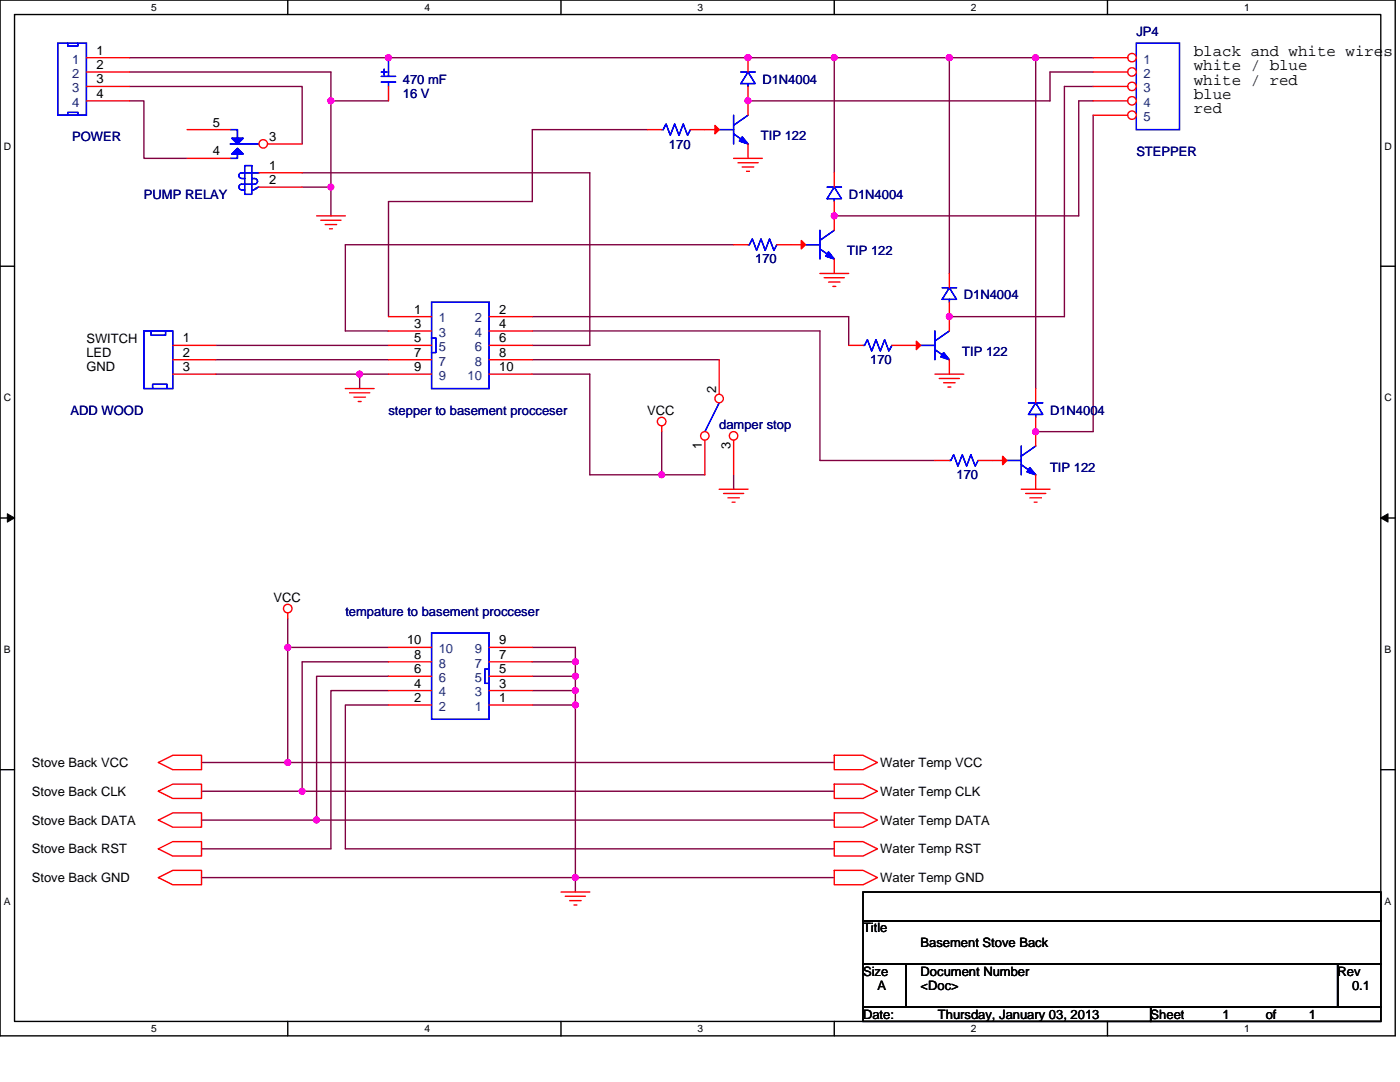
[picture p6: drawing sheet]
<svg xmlns="http://www.w3.org/2000/svg" width="279mm" height="216mm" viewBox="0 0 279 216" stroke-linecap="round" stroke-linejoin="round" font-family="sans-serif">
<path d="M0 0h278.4v206.7h-278.4zM2.9 2.9h272.7v200.9h-272.7z" fill="none" stroke="#000" stroke-width=".28"/>
<g fill="#fff">
<path d="M30.2 .3h1.1v2.3h-1.1z"/>
<path d="M30.2 204.1h1.1v2.3h-1.1z"/>
</g>
<path d="M57.4 0v2.9M57.4 203.8v2.9" fill="none" stroke="#000" stroke-width=".28"/>
<g fill="#fff">
<path d="M84.7 .3h1.1v2.3h-1.1z"/>
<path d="M84.7 204.1h1.1v2.3h-1.1z"/>
</g>
<path d="M112 0v2.9M112 203.8v2.9" fill="none" stroke="#000" stroke-width=".28"/>
<g fill="#fff">
<path d="M139.2 .3h1.2v2.3h-1.2z"/>
<path d="M139.2 204.1h1.2v2.3h-1.2z"/>
</g>
<path d="M166.5 0v2.9M166.5 203.8v2.9" fill="none" stroke="#000" stroke-width=".28"/>
<g fill="#fff">
<path d="M193.8 .3h1.1v2.3h-1.1z"/>
<path d="M193.8 204.1h1.1v2.3h-1.1z"/>
</g>
<path d="M221 0v2.9M221 203.8v2.9" fill="none" stroke="#000" stroke-width=".28"/>
<g fill="#fff">
<path d="M248.3 .3h1.1v2.3h-1.1z"/>
<path d="M248.3 204.1h1.1v2.3h-1.1z"/>
<path d="M.7 28h1.5v2.3h-1.5z"/>
<path d="M276.3 28h1.5v2.3h-1.5z"/>
<path d="M.7 78.2h1.5v2.3h-1.5z"/>
<path d="M276.3 78.2h1.5v2.3h-1.5z"/>
</g>
<path d="M0 53.1h2.9M275.6 53.1h2.8" fill="none" stroke="#000" stroke-width=".28"/>
<g fill="#fff">
<path d="M.7 128.5h1.4v2.2h-1.4z"/>
<path d="M276.3 128.5h1.4v2.2h-1.4z"/>
</g>
<path d="M0 103.4h2.9M275.6 103.4h2.8" fill="none" stroke="#000" stroke-width=".28"/>
<path d="M1.5 102.5l1.4 .9-1.4 .8zM275.6 103.4l1.4-.9v1.7z" fill="#000" stroke="#000" stroke-width=".2"/>
<g fill="#fff">
<path d="M.7 178.7h1.4v2.3h-1.4z"/>
<path d="M276.3 178.7h1.4v2.3h-1.4z"/>
</g>
<path d="M0 153.6h2.9M275.6 153.6h2.8M172.2 178h103.4v5.7h-103.4zM172.2 183.7h103.4v8.6h-103.4zM172.2 192.3h8.6v8.6h-8.6zM180.8 192.3h86.2v8.6h-86.2zM267 192.3h8.6v8.6h-8.6zM172.2 200.9h57.4v2.9h-57.4zM229.6 200.9h46v2.9h-46z" fill="none" stroke="#000" stroke-width=".28"/>
<g fill="none" stroke="#800040" stroke-width=".28">
<path d="M25.9 14.4h40.1v5.7M25.9 17.3h34.4v11.4M166.5 11.5v23M166.5 11.5h-140.6M166.5 11.5h23M189.5 11.5v43.1M189.5 11.5h17.2M206.7 11.5v66M206.7 11.5h11.5M218.2 17.3h-5.8v45.9h-22.9M218.2 14.4h-8.7v5.7h-60.2M25.9 20.1h2.8v11.5h8.6"/>
<path d="M60.3 34.5h57.4v34.4h-11.5M60.3 37.3h5.7M66 20.1h11.5M66 20.1v17.2M66 37.3v5.8M129.2 25.9h-23v14.3h-28.7v23M218.2 20.1h-2.9v23h-48.8M218.2 23v63.1h-11.5M146.4 48.8h-77.5v17.2h8.6M43.1 68.9h34.4M43.1 71.8h34.4M43.1 74.7h28.7"/>
<path d="M71.8 74.7v2.8M71.8 74.7h5.7M106.2 71.8h37.3M106.2 63.2h63.2v5.7M106.2 74.7h11.5v20h14.4M106.2 66h57.4v25.9h23M132.1 94.7h8.6M132.1 86.1v8.6M146.4 94.7v2.9M57.4 123.4v5.8M57.4 129.2v22.9M57.4 129.2h20.1"/>
<path d="M77.5 137.8h-11.5v31.6h-25.8M77.5 134.9h-14.3v28.7h103.3M77.5 132.1h-17.2v25.8M106.2 137.8h8.6M106.2 129.2h8.6v2.9M106.2 134.9h8.6M106.2 132.1h8.6M114.8 137.8v2.9M114.8 132.1v2.8M114.8 134.9v2.9M40.2 157.9h20.1M40.2 152.1h17.2"/>
<path d="M57.4 152.1h109.1M60.3 157.9h106.2M77.5 140.7h-8.6v28.7h97.6M106.2 140.7h8.6M114.8 140.7v34.4M40.2 163.6h23M40.2 175.1h74.6M114.8 175.1v2.9M114.8 175.1h51.7"/>
</g>
<g fill="#f0f" stroke="#f0f" stroke-width=".28">
<circle cx="189.4" cy="11.5" r=".57"/>
<circle cx="166.5" cy="11.5" r=".57"/>
<circle cx="206.7" cy="86.1" r=".57"/>
<circle cx="189.4" cy="63.2" r=".57"/>
<circle cx="132" cy="94.7" r=".57"/>
<circle cx="206.7" cy="11.5" r=".57"/>
<circle cx="149.3" cy="11.5" r=".57"/>
<circle cx="77.5" cy="11.5" r=".57"/>
<circle cx="166.5" cy="43.1" r=".57"/>
<circle cx="149.3" cy="20.1" r=".57"/>
<circle cx="71.8" cy="74.6" r=".57"/>
<circle cx="63.2" cy="163.6" r=".57"/>
<circle cx="114.8" cy="175.1" r=".57"/>
<circle cx="60.3" cy="157.9" r=".57"/>
<circle cx="57.4" cy="152.1" r=".57"/>
<circle cx="114.8" cy="137.8" r=".57"/>
<circle cx="114.8" cy="134.9" r=".57"/>
<circle cx="114.8" cy="132" r=".57"/>
<circle cx="114.8" cy="140.7" r=".57"/>
<circle cx="57.4" cy="129.2" r=".57"/>
<circle cx="66" cy="37.3" r=".57"/>
<circle cx="66" cy="20.1" r=".57"/>
</g>
<g fill="none" stroke="#f00" stroke-width=".28">
<path d="M77.5 11.5h.1M77.5 17.3v2.8M129.2 25.9h2.9M137.8 25.9h5.7M146.4 31.6h5.7M147.3 32.5h4M148.1 33.3h2.3M149 34.2h.6M149.3 20.1v2.9M149.3 28.7v2.9M166.5 34.5v2.8M63.2 43.1h5.7"/>
<path d="M64 43.9h4.1M64.9 44.8h2.3M65.8 45.7h.5M163.6 54.6h5.8M164.5 55.4h4M165.4 56.3h2.2M166.2 57.1h.6M166.5 40.2v2.9M68.9 77.5h5.8M69.8 78.4h4M70.6 79.2h2.3M186.6 74.7h5.7"/>
<path d="M187.5 75.5h4M188.3 76.4h2.3M189.2 77.2h.6M71.5 80.1h.6M132.1 85v1.1M143.5 97.6h5.8M144.4 98.5h4M145.3 99.3h2.3M203.8 97.6h5.8M204.7 98.5h4M205.5 99.3h2.3M146.1 100.2h.6"/>
<path d="M206.4 100.2h.6M57.4 122.3v1.1M31.6 152.1l2.9-1.4h5.7v2.9h-5.7zM31.6 157.9l2.9-1.4h5.7v2.8h-5.7zM166.5 150.7h5.7l2.9 1.4-2.9 1.5h-5.7zM166.5 156.5h5.7l2.9 1.4-2.9 1.4h-5.7zM31.6 163.6l2.9-1.4h5.7v2.9h-5.7zM31.6 169.4l2.9-1.5h5.7v2.9h-5.7zM31.6 175.1l2.9-1.4h5.7v2.9h-5.7zM112 178h5.7M112.8 178.8h4M113.7 179.7h2.3"/>
<path d="M166.5 162.2h5.7l2.9 1.4-2.9 1.5h-5.7zM166.5 173.7h5.7l2.9 1.4-2.9 1.5h-5.7zM166.5 167.9h5.7l2.9 1.5-2.9 1.4h-5.7zM114.6 180.6h.5"/>
<circle cx="132.1" cy="84.1" r=".85"/>
<circle cx="57.4" cy="121.4" r=".85"/>
</g>
<g fill="none" stroke="#00f" stroke-width=".28">
<path d="M76.1 14.4h1.1M76.1 15.2h2.9M76.1 16.4h2.9M76.7 13.8v1.2M77.5 16.4v.9M77.5 11.5v3.7M226.8 8.6h8.6v17.3h-8.6zM132.1 25.9h.3l.5-1.2 .9 2.3 .8-2.3 .9 2.3 .9-2.3 .8 2.3 .6-1.1M143.5 25.9h2.9M146.4 26.7l2.9 2M146.4 23v5.7M149.3 23l-2.9 2"/>
<path d="M165.1 37.3h2.8M166.5 39.6v.6M166.5 37.3l1.4 2.3h-2.8z"/>
</g>
<g fill="#00f" stroke="#00f" stroke-width=".28">
<path d="M148.1 27.3l1.2 1.4-1.7-.5z" fill-rule="evenodd"/>
<path d="M148.1 27.3l1.2 1.4-1.7-.5z" fill-rule="evenodd"/>
</g>
<path d="M142.7 25l.8 .9-.8 .8z" fill="#f00" stroke="#f00" stroke-width=".28"/>
<circle cx="225.9" cy="11.5" r=".84" fill="#fff" stroke="#f00" stroke-width=".28"/>
<path d="M218.2 11.5h6.9" fill="none" stroke="#f00" stroke-width=".28"/>
<circle cx="225.9" cy="14.4" r=".84" fill="#fff" stroke="#f00" stroke-width=".28"/>
<path d="M218.2 14.4h6.9" fill="none" stroke="#f00" stroke-width=".28"/>
<circle cx="225.9" cy="17.2" r=".84" fill="#fff" stroke="#f00" stroke-width=".28"/>
<path d="M218.2 17.3h6.9" fill="none" stroke="#f00" stroke-width=".28"/>
<circle cx="225.9" cy="20.1" r=".84" fill="#fff" stroke="#f00" stroke-width=".28"/>
<path d="M218.2 20.1h6.9" fill="none" stroke="#f00" stroke-width=".28"/>
<circle cx="225.9" cy="23" r=".84" fill="#fff" stroke="#f00" stroke-width=".28"/>
<g fill="none" stroke="#f00" stroke-width=".28">
<path d="M149.3 17.3v2.8M149.3 11.5v2.9M218.2 23h6.9M34.5 74.7h8.6M34.5 71.8h8.6M34.5 68.9h8.6M169.4 68.9h2.8M178 68.9h2.8M198.1 91.9h2.8M206.7 86.1v2.9M206.7 94.7v2.9M77.5 129.2h8.6"/>
<path d="M77.5 132.1h8.6M77.5 134.9h8.6M77.5 137.8h8.6M97.6 129.2h8.6M97.6 132.1h8.6M97.6 134.9h8.6M97.6 137.8h8.6M77.5 140.7h8.6M97.6 140.7h8.6"/>
</g>
<g fill="none" stroke="#00f" stroke-width=".28">
<path d="M147.8 14.4h2.9M149.3 16.7v.6M149.3 14.4l1.4 2.3h-2.9zM28.7 66h5.8v11.5h-5.8zM30.2 66v.9h2.8v-.9M30.5 77.5v-.8h2.8v.8M172.2 68.9h.3l.6-1.1 .9 2.3 .8-2.3 .9 2.3 .9-2.3 .8 2.3 .6-1.2M143.5 80.4l-2.8 5.7M200.9 91.9h2.9M203.8 92.7l2.9 2M203.8 89v5.7M206.7 89l-2.9 2"/>
<path d="M86.1 126.3h11.5v17.2h-11.5zM97 136.4h.1M97.6 133.5h-.8v2.9h.8"/>
</g>
<g fill="#00f" stroke="#00f" stroke-width=".28">
<path d="M205.5 93.3l1.2 1.4-1.7-.5z" fill-rule="evenodd"/>
<path d="M205.5 93.3l1.2 1.4-1.7-.5z" fill-rule="evenodd"/>
</g>
<path d="M200.1 91l.8 .9-.8 .8z" fill="#f00" stroke="#f00" stroke-width=".28"/>
<circle cx="143.5" cy="79.5" r=".84" fill="#fff" stroke="#f00" stroke-width=".28"/>
<path d="M143.5 71.8v6.9" fill="none" stroke="#f00" stroke-width=".28"/>
<circle cx="140.7" cy="87" r=".84" fill="#fff" stroke="#f00" stroke-width=".28"/>
<path d="M140.7 87.8v6.9" fill="none" stroke="#f00" stroke-width=".28"/>
<circle cx="146.4" cy="87" r=".84" fill="#fff" stroke="#f00" stroke-width=".28"/>
<path d="M189.5 54.6v2.8M189.5 60.3v2.9M146.4 87.8v6.9" fill="none" stroke="#f00" stroke-width=".28"/>
<g fill="none" stroke="#00f" stroke-width=".28">
<path d="M46 25.9h1.4v1.7M46 28.7h5.7M47.4 30.7v.9h-1.4M48.2 34.5a.56 .56 0 0 0-.5 .5 .56 .56 0 0 0 .5 .6M48.2 36.8a.56 .56 0 0 0-.5 .5 .56 .56 0 0 0 .5 .6M48.2 37.9h.6M48.2 36.8h2.6M48.2 34.5h3.5M48.2 35.6h.6M48.8 33h1.4v5.8h-1.4zM50.2 37.9h.3M50.2 35.6h.6a.56 .56 0 0 1 .6 .6 .56 .56 0 0 1-.6 .5"/>
<path d="M51 37.6l-.5 .3M51.7 37.3l-.5 .4M188 57.4h2.9M189.5 57.4l1.4 2.3h-2.9zM189.5 59.7v.6"/>
</g>
<g fill="#00f" stroke="#00f" stroke-width=".28">
<path d="M46.2 30.7l1.2-1.1 1.1 1.1z" fill-rule="evenodd"/>
<path d="M46.2 27.6h2.3l-1.1 1.1z" fill-rule="evenodd"/>
<path d="M46.2 30.7l1.2-1.1 1.1 1.1z" fill-rule="evenodd"/>
<path d="M46.2 27.6h2.3l-1.1 1.1z" fill-rule="evenodd"/>
</g>
<circle cx="52.5" cy="28.7" r=".84" fill="#fff" stroke="#f00" stroke-width=".28"/>
<g fill="none" stroke="#f00" stroke-width=".28">
<path d="M17.3 17.3h8.6M17.3 14.4h8.6M17.3 11.5h8.6M17.3 20.1h8.6M37.3 25.9h8.7M37.3 31.6h8.7M51.7 34.5h8.6M51.7 37.3h8.6M53.4 28.7h6.9M146.4 48.8h2.9M155 48.8h5.8M166.5 43.1v2.9"/>
<path d="M166.5 51.7v2.9M77.5 74.7h8.6M77.5 71.8h8.6M77.5 68.9h8.6M77.5 66h8.6M77.5 63.2h8.6M97.6 74.7h8.6M97.6 71.8h8.6M97.6 68.9h8.6M97.6 66h8.6M97.6 63.2h8.6M180.8 68.9h2.9"/>
<path d="M189.5 63.2v2.8M189.5 71.8v2.9M206.7 77.5v2.9M186.6 91.9h2.9M195.2 91.9h2.9M206.7 83.3v2.8"/>
</g>
<g fill="none" stroke="#00f" stroke-width=".28">
<path d="M11.5 8.6h5.8v14.4h-5.8zM13.5 8.6v.6h2v-.6M13.5 23v-.6h2v.6M149.3 48.8h.3l.5-1.1 .9 2.3 .9-2.3 .8 2.3 .9-2.3 .9 2.3 .5-1.2M160.8 48.8h2.8M163.6 49.7l2.9 2M163.6 46v5.7M166.5 46l-2.9 2M86.1 67.5h.9v2.9h-.9M86.1 60.3h11.5v17.2h-11.5zM86.7 67.5h.1M183.7 68.9h2.9"/>
<path d="M186.6 69.8l2.9 2M186.6 66v5.8M189.5 66l-2.9 2.1M189.5 91.9h.3l.5-1.2 .9 2.3 .8-2.3 .9 2.3 .9-2.3 .8 2.3 .6-1.1M205.3 80.4h2.8M206.7 80.4l1.4 2.3h-2.8zM206.7 82.7v.6"/>
</g>
<g fill="#00f" stroke="#00f" stroke-width=".28">
<path d="M165.4 50.2l1.1 1.5-1.7-.6z" fill-rule="evenodd"/>
<path d="M165.4 50.2l1.1 1.5-1.7-.6z" fill-rule="evenodd"/>
<path d="M188.3 70.4l1.2 1.4-1.8-.6z" fill-rule="evenodd"/>
<path d="M188.3 70.4l1.2 1.4-1.8-.6z" fill-rule="evenodd"/>
</g>
<g fill="#f00" stroke="#f00" stroke-width=".28">
<path d="M159.9 48l.9 .8-.9 .9z"/>
<path d="M182.9 68.1l.8 .8-.8 .9z"/>
</g>
<g fill="#f0f" stroke="#f0f" stroke-width=".28">
<circle cx="189.4" cy="11.5" r=".57"/>
<circle cx="166.5" cy="11.5" r=".57"/>
<circle cx="206.7" cy="86.1" r=".57"/>
<circle cx="189.4" cy="63.2" r=".57"/>
<circle cx="132" cy="94.7" r=".57"/>
<circle cx="206.7" cy="11.5" r=".57"/>
<circle cx="149.3" cy="11.5" r=".57"/>
<circle cx="77.5" cy="11.5" r=".57"/>
<circle cx="166.5" cy="43.1" r=".57"/>
<circle cx="149.3" cy="20.1" r=".57"/>
<circle cx="71.8" cy="74.6" r=".57"/>
<circle cx="63.2" cy="163.6" r=".57"/>
<circle cx="114.8" cy="175.1" r=".57"/>
<circle cx="60.3" cy="157.9" r=".57"/>
<circle cx="57.4" cy="152.1" r=".57"/>
<circle cx="114.8" cy="137.8" r=".57"/>
<circle cx="114.8" cy="134.9" r=".57"/>
<circle cx="114.8" cy="132" r=".57"/>
<circle cx="114.8" cy="140.7" r=".57"/>
<circle cx="57.4" cy="129.2" r=".57"/>
<circle cx="66" cy="37.3" r=".57"/>
<circle cx="66" cy="20.1" r=".57"/>
</g>
<g font-size="3.2">
<text x="238.3" y="11.1">black and white wires</text>
<text x="238.3" y="14">white / blue</text>
<text x="238.3" y="16.9">white / red</text>
<text x="238.3" y="19.7">blue</text>
<text x="238.3" y="22.6">red</text>
</g>
<g font-size="2.6">
<text x="19.3" y="10.9">1</text>
<text x="19.3" y="16.7">3</text>
<text x="19.3" y="13.8">2</text>
<text x="19.3" y="19.5">4</text>
<text x="42.5" y="25.3">5</text>
<text x="53.7" y="28.1">3</text>
<text x="42.5" y="31">4</text>
<text x="53.7" y="33.9">1</text>
<text x="53.7" y="36.7">2</text>
<text x="82.7" y="65.4">3</text>
<text x="82.7" y="62.6">1</text>
<text x="99.6" y="65.4">4</text>
<text x="99.6" y="62.6">2</text>
<text x="17.3" y="68.4">SWITCH</text>
<text x="17.3" y="71.2">LED</text>
<text x="36.5" y="71.2">2</text>
<text x="36.5" y="68.3">1</text>
<text x="82.7" y="71.2">7</text>
<text x="82.7" y="68.3">5</text>
<text x="99.6" y="71.2">8</text>
<text x="99.6" y="68.3">6</text>
<text x="17.3" y="74.1">GND</text>
<text x="36.5" y="74.1">3</text>
<text x="82.7" y="74.1">9</text>
<text x="99.6" y="74.1">10</text>
<text x="129.2" y="82.7">VCC</text>
<text x="142.9" y="78.4" transform="rotate(-90 142.9 78.4)">2</text>
<text x="140.1" y="89.6" transform="rotate(-90 140.1 89.6)">1</text>
<text x="145.8" y="89.6" transform="rotate(-90 145.8 89.6)">3</text>
<text x="54.6" y="120">VCC</text>
<text x="81.2" y="128.6">10</text>
<text x="82.7" y="131.5">8</text>
<text x="99.6" y="128.6">9</text>
<text x="99.6" y="131.5">7</text>
<text x="82.7" y="134.3">6</text>
<text x="82.7" y="137.2">4</text>
<text x="99.6" y="134.3">5</text>
<text x="99.6" y="137.2">3</text>
<text x="82.7" y="140.1">2</text>
<text x="99.6" y="140.1">1</text>
<text x="6.3" y="153">Stove Back VCC</text>
<text x="175.7" y="153">Water Temp VCC</text>
<text x="6.3" y="158.8">Stove Back CLK</text>
<text x="175.7" y="158.8">Water Temp CLK</text>
<text x="6.3" y="164.5">Stove Back DATA</text>
<text x="175.7" y="164.5">Water Temp DATA</text>
<text x="6.3" y="170.3">Stove Back RST</text>
<text x="175.7" y="170.3">Water Temp RST</text>
<text x="6.3" y="176">Stove Back GND</text>
<text x="175.7" y="176">Water Temp GND</text>
<text x="172.2" y="186.1">Title</text>
<text x="183.7" y="188.9">Basement Stove Back</text>
<text x="172.2" y="194.7">Size</text>
<text x="175.1" y="197.5">A</text>
<text x="183.7" y="194.7">Document Number</text>
<text x="183.7" y="197.5">&lt;Doc&gt;</text>
<text x="267" y="194.7">Rev</text>
<text x="269.8" y="197.5">0.1</text>
<text x="172.2" y="203.3">Date:</text>
<text x="187.2" y="203.3">Thursday, January 03, 2013</text>
<text x="229.6" y="203.3">Sheet</text>
<text x="244" y="203.3">1</text>
<text x="252.6" y="203.3">of</text>
<text x="261.2" y="203.3">1</text>
</g>
<g font-size="2.6" fill="#000080">
<text x="226.8" y="7.2">JP4</text>
<text x="80.4" y="16.7">470 mF</text>
<text x="152.1" y="16.7">D1N4004</text>
<text x="80.4" y="19.6">16 V</text>
<text x="14.4" y="28.2">POWER</text>
<text x="133.5" y="29.6">170</text>
<text x="151.9" y="27.9">TIP 122</text>
<text x="226.8" y="31.1">STEPPER</text>
<text x="28.7" y="39.7">PUMP RELAY</text>
<text x="169.4" y="39.7">D1N4004</text>
<text x="150.7" y="52.6">170</text>
<text x="169.1" y="50.9">TIP 122</text>
<text x="192.3" y="59.8">D1N4004</text>
<text x="192" y="71">TIP 122</text>
<text x="173.7" y="72.7">170</text>
<text x="14.1" y="82.7">ADD WOOD</text>
<text x="77.5" y="82.7">stepper to basement procceser</text>
<text x="209.5" y="82.7">D1N4004</text>
<text x="143.5" y="85.6">damper stop</text>
<text x="190.9" y="95.6">170</text>
<text x="209.5" y="94.2">TIP 122</text>
<text x="68.9" y="122.9">tempature to basement procceser</text>
</g>
<g font-size="2.6" fill="#004080">
<text x="14.4" y="15.5">2</text>
<text x="14.4" y="12.7">1</text>
<text x="228.2" y="12.7">1</text>
<text x="228.2" y="15.5">2</text>
<text x="14.4" y="18.4">3</text>
<text x="14.4" y="21.3">4</text>
<text x="228.2" y="18.4">3</text>
<text x="228.2" y="21.3">4</text>
<text x="228.2" y="24.2">5</text>
<text x="87.6" y="64.3">1</text>
<text x="94.7" y="64.3">2</text>
<text x="87.6" y="70.1">5</text>
<text x="87.6" y="67.2">3</text>
<text x="94.7" y="70.1">6</text>
<text x="94.7" y="67.2">4</text>
<text x="87.6" y="75.8">9</text>
<text x="87.6" y="72.9">7</text>
<text x="93.3" y="75.8">10</text>
<text x="94.7" y="72.9">8</text>
<text x="87.6" y="130.3">10</text>
<text x="94.7" y="130.3">9</text>
<text x="87.6" y="133.2">8</text>
<text x="87.6" y="136.1">6</text>
<text x="94.7" y="133.2">7</text>
<text x="94.7" y="136.1">5</text>
<text x="87.6" y="139">4</text>
<text x="87.6" y="141.8">2</text>
<text x="94.7" y="139">3</text>
<text x="94.7" y="141.8">1</text>
</g>
<g font-size="2">
<text x="30.2" y="2.2">5</text>
<text x="84.7" y="2.2">4</text>
<text x="139.2" y="2.2">3</text>
<text x="193.8" y="2.2">2</text>
<text x="248.3" y="2.2">1</text>
<text x=".7" y="29.8">D</text>
<text x="276.3" y="29.8">D</text>
<text x=".7" y="80.1">C</text>
<text x="276.3" y="80.1">C</text>
<text x=".7" y="130.3">B</text>
<text x="276.3" y="130.3">B</text>
<text x=".7" y="180.5">A</text>
<text x="276.3" y="180.5">A</text>
<text x="30.2" y="206">5</text>
<text x="84.7" y="206">4</text>
<text x="139.2" y="206">3</text>
<text x="193.8" y="206">2</text>
<text x="248.3" y="206">1</text>
</g>
</svg>
